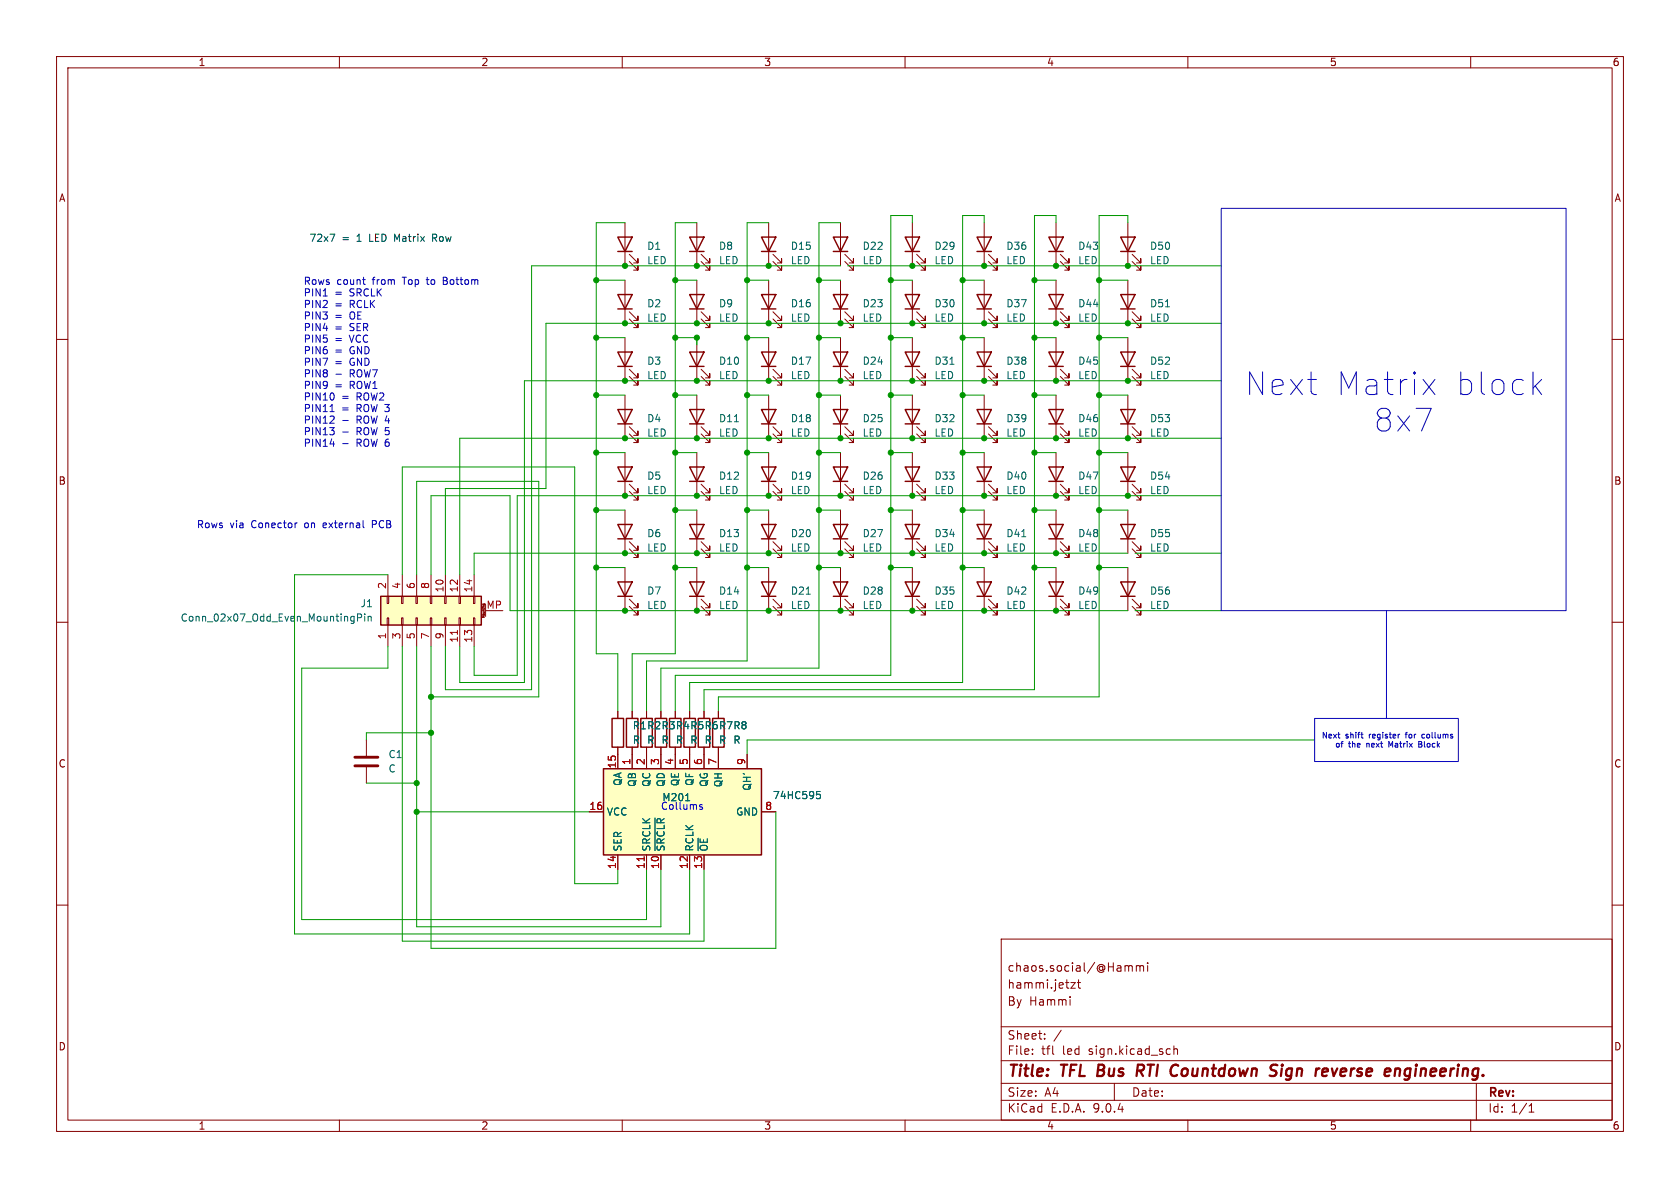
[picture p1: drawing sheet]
<svg xmlns="http://www.w3.org/2000/svg" width="297mm" height="210mm" viewBox="0 0 297 210" stroke-linecap="round" stroke-linejoin="round" font-family="sans-serif">
<g fill="none" stroke="#840000" stroke-width=".18">
<path d="M10 10h277v190h-277zM12 12h273v186h-273zM60 10v2M110 10v2M160 10v2M210 10v2M260 10v2M174 49.5v7.7M174 59.7v7.6M174.8 56.4l1.5 1.5v-.7v.7h-.8M174.8 55.1l1.5 1.5v-.7v.7h-.8M199.4 59.7v7.6"/>
<path d="M10 60h2M174.8 66.5l1.5 1.6v-.8v.8h-.8M174.8 65.3l1.5 1.5v-.8v.8h-.8M200.2 66.5l1.5 1.6v-.8v.8h-.8M200.2 65.3l1.5 1.5v-.8v.8h-.8M285 60h2M123.2 90.2v7.6M124 97l1.5 1.6v-.8v.8h-.8M124 95.8l1.5 1.5v-.8v.8h-.8M135.9 90.2v7.6M136.7 97l1.5 1.6v-.8v.8h-.8M136.7 95.8l1.5 1.5v-.8v.8h-.8"/>
<path d="M10 110h2M110.5 100.3v7.7M111.3 107.2l1.5 1.5v-.7v.7h-.8M111.3 105.9l1.5 1.5v-.7v.7h-.8M123.2 100.3v7.7M124 107.2l1.5 1.5v-.7v.7h-.8M124 105.9l1.5 1.5v-.7v.7h-.8M135.9 100.3v7.7M136.7 107.2l1.5 1.5v-.7v.7h-.8M136.7 105.9l1.5 1.5v-.7v.7h-.8M285 110h2M114.3 125.7v1.3"/>
<path d="M114.3 132.1v1.3M121.9 125.7v1.3M121.9 132.1v1.3M124.5 125.7v1.3M124.5 132.1v1.3M127 125.7v1.3M127 132.1v1.3M10 160h2M177 166h108v32h-108zM189.2 176.2v.1M189.2 176.7v1M189.3 173.7h.8l-.8 1h.8"/>
<path d="M190.5 173.7h.5M190.7 173.2v1.3l.3 .2M199.3 170.7l.2 .2M199.5 170.9v.8M199.5 170.9l.2-.2 .4 .1 .1 .9M200.9 170.8l.4-.1 .2 .2M200.9 170.7v1M201.5 170.9l.2-.2 .4 .1 .1 .9M201.5 170.9v.8M202.9 170.2v.1M202.9 170.7v1M285 160h2"/>
<path d="M60 198v2M110 198v2M160 198v2M177 194.5h108M177 191.5h108M177 187.5h108M177 181.5h108M182.5 186.3v.1M182.5 185.5v.1M184.7 183.6v.1M184.7 182.8v.1M186.2 186.3l.1 .1"/>
<path d="M187.6 182.1l-1.3 2M197 191.5v3M207.5 184.9v1.5M207.5 185.5l.2-.1 .4 .1 .1 .9M210 198v2M260 198v2M261 191.5v6.5M270.3 196.6h.9M270.3 195.5l.4-.4v1.5"/>
</g>
<path d="M194.2 188.2l-.2 2h.7M201.5 189.3l.6 .9M201.9 188.2h-.7l-.3 2M202 189.2l-1 .1M225.6 188.2l.2 .1M226.6 188.9l-.2 1.3M226.7 188.2v.2M226.7 188.2l-.1 .1 .1 .1M226.7 188.2l.1 .1-.1 .1M235.5 188.9l.3 1.3 .6-1.3M248.3 190.8l.2 .1 .4-.1M249.2 188.9a.66 .66 0 0 0-.8 .4v.7l.2 .2h.4" fill="none" stroke="#840000" stroke-width=".4"/>
<g fill="none" stroke="#840000" stroke-width=".25">
<path d="M172.7 52.1h2.6l-1.3 2.5zM172.7 54.6h2.6M172.7 62.2h2.6l-1.3 2.6zM172.7 64.8h2.6M198.1 62.2h2.6l-1.3 2.6zM198.1 64.8h2.6M121.9 92.7h2.6l-1.3 2.6zM121.9 95.3h2.6M134.6 92.7h2.6l-1.3 2.6zM134.6 95.3h2.6M109.2 102.9h2.6l-1.3 2.5zM109.2 105.4h2.6"/>
<path d="M121.9 102.9h2.6l-1.3 2.5zM121.9 105.4h2.6M134.6 102.9h2.6l-1.3 2.5zM134.6 105.4h2.6M113.3 127h2v5.1h-2zM120.9 127h2v5.1h-2zM123.4 127h2.1v5.1h-2.1zM126 127h2v5.1h-2z"/>
</g>
<path d="M142.5 105h.8" fill="none" stroke="#006464" stroke-width=".18"/>
<path d="M106.7 135.9h27.9v15.2h-27.9z" fill="#ffffc2"/>
<g fill="none" stroke="#840000" stroke-width=".25">
<path d="M109.2 52.1h2.6l-1.3 2.5zM109.2 41.9h2.6l-1.3 2.6zM109.2 54.6h2.6M109.2 44.5h2.6M121.9 52.1h2.6l-1.3 2.5zM121.9 41.9h2.6l-1.3 2.6zM121.9 54.6h2.6M121.9 44.5h2.6M134.6 52.1h2.6l-1.3 2.5zM134.6 41.9h2.6l-1.3 2.6zM134.6 54.6h2.6M134.6 44.5h2.6"/>
<path d="M198.1 52.1h2.6l-1.3 2.5zM198.1 41.9h2.6l-1.3 2.6zM198.1 54.6h2.6M198.1 44.5h2.6M109.2 62.2h2.6l-1.3 2.6zM109.2 72.4h2.6l-1.3 2.5zM109.2 74.9h2.6M109.2 64.8h2.6M121.9 62.2h2.6l-1.3 2.6zM121.9 72.4h2.6l-1.3 2.5zM121.9 74.9h2.6M121.9 64.8h2.6"/>
<path d="M134.6 62.2h2.6l-1.3 2.6zM134.6 72.4h2.6l-1.3 2.5zM134.6 74.9h2.6M134.6 64.8h2.6M198.1 72.4h2.6l-1.3 2.5zM198.1 74.9h2.6M109.2 82.6h2.6l-1.3 2.5zM109.2 92.7h2.6l-1.3 2.6zM109.2 95.3h2.6M109.2 85.1h2.6M121.9 82.6h2.6l-1.3 2.5zM121.9 85.1h2.6"/>
<path d="M134.6 82.6h2.6l-1.3 2.5zM134.6 85.1h2.6M147.3 92.7h2.6l-1.3 2.6zM147.3 82.6h2.6l-1.3 2.5zM147.3 95.3h2.6M147.3 85.1h2.6M172.7 92.7h2.6l-1.3 2.6zM172.7 95.3h2.6M147.3 102.9h2.6l-1.3 2.5zM147.3 105.4h2.6M160 102.9h2.6l-1.3 2.5zM160 105.4h2.6"/>
<path d="M106.7 135.9h27.9v15.2h-27.9zM108.2 127h2v5.1h-2zM110.7 127h2.1v5.1h-2.1zM115.8 127h2.1v5.1h-2.1z"/>
</g>
<g fill="none" stroke="#840000" stroke-width=".18">
<path d="M110.5 39.4v7.6M123.2 39.4v7.6M135.9 39.4v7.6M199.4 39.4v7.6M110.5 49.5v7.7M110.5 59.7v7.6M111.3 56.4l1.5 1.5v-.7v.7h-.8M111.3 55.1l1.5 1.5v-.7v.7h-.8M111.3 46.2l1.5 1.6v-.8v.8h-.8M111.3 45l1.5 1.5v-.8v.8h-.8M123.2 49.5v7.7M123.2 59.7v7.6"/>
<path d="M124 56.4l1.5 1.5v-.7v.7h-.8M124 55.1l1.5 1.5v-.7v.7h-.8M124 46.2l1.5 1.6v-.8v.8h-.8M124 45l1.5 1.5v-.8v.8h-.8M135.9 49.5v7.7M135.9 59.7v7.6M136.7 56.4l1.5 1.5v-.7v.7h-.8M136.7 55.1l1.5 1.5v-.7v.7h-.8M136.7 46.2l1.5 1.6v-.8v.8h-.8M136.7 45l1.5 1.5v-.8v.8h-.8M199.4 49.5v7.7M200.2 56.4l1.5 1.5v-.7v.7h-.8"/>
<path d="M200.2 55.1l1.5 1.5v-.7v.7h-.8M200.2 46.2l1.5 1.6v-.8v.8h-.8M200.2 45l1.5 1.5v-.8v.8h-.8M110.5 69.9v7.6M111.3 66.5l1.5 1.6v-.8v.8h-.8M111.3 65.3l1.5 1.5v-.8v.8h-.8M111.3 76.7l1.5 1.5v-.7v.7h-.8M111.3 75.4l1.5 1.6v-.8v.8h-.8M123.2 69.9v7.6M124 66.5l1.5 1.6v-.8v.8h-.8M124 65.3l1.5 1.5v-.8v.8h-.8M124 76.7l1.5 1.5v-.7v.7h-.8"/>
<path d="M124 75.4l1.5 1.6v-.8v.8h-.8M135.9 69.9v7.6M136.7 66.5l1.5 1.6v-.8v.8h-.8M136.7 65.3l1.5 1.5v-.8v.8h-.8M136.7 76.7l1.5 1.5v-.7v.7h-.8M136.7 75.4l1.5 1.6v-.8v.8h-.8M199.4 69.9v7.6M200.2 76.7l1.5 1.5v-.7v.7h-.8M200.2 75.4l1.5 1.6v-.8v.8h-.8M110.5 80v7.6M110.5 90.2v7.6M111.3 86.9l1.5 1.5v-.8v.8h-.8"/>
<path d="M111.3 85.6l1.5 1.5v-.7v.7h-.8M111.3 97l1.5 1.6v-.8v.8h-.8M111.3 95.8l1.5 1.5v-.8v.8h-.8M123.2 80v7.6M124 86.9l1.5 1.5v-.8v.8h-.8M124 85.6l1.5 1.5v-.7v.7h-.8M135.9 80v7.6M136.7 86.9l1.5 1.5v-.8v.8h-.8M136.7 85.6l1.5 1.5v-.7v.7h-.8M148.6 80v7.6M148.6 90.2v7.6M149.4 97l1.5 1.6v-.8v.8h-.8"/>
<path d="M149.4 95.8l1.5 1.5v-.8v.8h-.8M149.4 86.9l1.5 1.5v-.8v.8h-.8M149.4 85.6l1.5 1.5v-.7v.7h-.8M174 90.2v7.6M174.8 97l1.5 1.6v-.8v.8h-.8M174.8 95.8l1.5 1.5v-.8v.8h-.8M148.6 100.3v7.7M149.4 107.2l1.5 1.5v-.7v.7h-.8M149.4 105.9l1.5 1.5v-.7v.7h-.8M161.3 100.3v7.7M162.1 107.2l1.5 1.5v-.7v.7h-.8M162.1 105.9l1.5 1.5v-.7v.7h-.8"/>
<path d="M64.8 130.8v2.8M64.8 135.6v2.8M109.2 125.7v1.3M109.2 132.1v3.8M111.8 125.7v1.3M111.8 132.1v3.8M114.3 133.4v2.5M116.8 125.7v1.3M116.8 132.1v3.8M119.4 133.4v2.5M121.9 133.4v2.5M124.5 133.4v2.5"/>
<path d="M127 133.4v2.5M132.1 133.4v2.5M104.1 143.5h2.6M109.2 151.1v2.6M114.3 151.1v2.6M116.8 151.1v2.6M121.9 151.1v2.6M124.5 151.1v2.6M134.6 143.5h2.6"/>
</g>
<path d="M113.9 151.4v.8" fill="none" stroke="#a90000" stroke-width=".18"/>
<path d="M206 54.2h.8M129.8 74.6h.8M180.6 94.9h.8M144.4 139.9h.6M115.8 144.6v5.8M144.5 140.4h.3l.3 .2-.1 .5-.5 .1" fill="none" stroke="#006464" stroke-width=".18"/>
<path d="M62.7 133.9h4.1M62.7 135.4h4.1" fill="none" stroke="#840000" stroke-width=".51"/>
<path d="M67.3 105.4h17.8v5.1h-17.8z" fill="#ffffc2"/>
<g fill="none" stroke="#840000" stroke-width=".25">
<path d="M147.3 52.1h2.6l-1.3 2.5zM147.3 41.9h2.6l-1.3 2.6zM147.3 54.6h2.6M147.3 44.5h2.6M160 52.1h2.6l-1.3 2.5zM160 41.9h2.6l-1.3 2.6zM160 54.6h2.6M160 44.5h2.6M172.7 41.9h2.6l-1.3 2.6zM172.7 44.5h2.6M185.4 52.1h2.6l-1.3 2.5zM185.4 41.9h2.6l-1.3 2.6z"/>
<path d="M185.4 54.6h2.6M185.4 44.5h2.6M147.3 72.4h2.6l-1.3 2.5zM147.3 62.2h2.6l-1.3 2.6zM147.3 74.9h2.6M147.3 64.8h2.6M160 72.4h2.6l-1.3 2.5zM160 62.2h2.6l-1.3 2.6zM160 74.9h2.6M160 64.8h2.6M172.7 72.4h2.6l-1.3 2.5zM172.7 74.9h2.6"/>
<path d="M185.4 62.2h2.6l-1.3 2.6zM185.4 72.4h2.6l-1.3 2.5zM185.4 74.9h2.6M185.4 64.8h2.6M160 82.6h2.6l-1.3 2.5zM160 92.7h2.6l-1.3 2.6zM160 85.1h2.6M160 95.3h2.6M172.7 82.6h2.6l-1.3 2.5zM172.7 85.1h2.6M185.4 82.6h2.6l-1.3 2.5zM185.4 92.7h2.6l-1.3 2.6z"/>
<path d="M185.4 85.1h2.6M185.4 95.3h2.6M198.1 82.6h2.6l-1.3 2.5zM198.1 92.7h2.6l-1.3 2.6zM198.1 85.1h2.6M198.1 95.3h2.6M67.3 105.4h17.8v5.1h-17.8zM172.7 102.9h2.6l-1.3 2.5zM172.7 105.4h2.6M185.4 102.9h2.6l-1.3 2.5zM185.4 105.4h2.6M198.1 102.9h2.6l-1.3 2.5z"/>
<path d="M198.1 105.4h2.6M118.4 127h2v5.1h-2z"/>
</g>
<g fill="none" stroke="#840000" stroke-width=".18">
<path d="M148.6 39.4v7.6M161.3 39.4v7.6M174 39.4v7.6M186.7 39.4v7.6M148.6 49.5v7.7M148.6 59.7v7.6M149.4 56.4l1.5 1.5v-.7v.7h-.8M149.4 55.1l1.5 1.5v-.7v.7h-.8M149.4 46.2l1.5 1.6v-.8v.8h-.8M149.4 45l1.5 1.5v-.8v.8h-.8M161.3 49.5v7.7M161.3 59.7v7.6"/>
<path d="M162.1 56.4l1.5 1.5v-.7v.7h-.8M162.1 55.1l1.5 1.5v-.7v.7h-.8M162.1 46.2l1.5 1.6v-.8v.8h-.8M162.1 45l1.5 1.5v-.8v.8h-.8M174.8 46.2l1.5 1.6v-.8v.8h-.8M174.8 45l1.5 1.5v-.8v.8h-.8M186.7 49.5v7.7M186.7 59.7v7.6M187.5 56.4l1.5 1.5v-.7v.7h-.8M187.5 55.1l1.5 1.5v-.7v.7h-.8M187.5 46.2l1.5 1.6v-.8v.8h-.8M187.5 45l1.5 1.5v-.8v.8h-.8"/>
<path d="M148.6 69.9v7.6M149.4 76.7l1.5 1.5v-.7v.7h-.8M149.4 75.4l1.5 1.6v-.8v.8h-.8M149.4 66.5l1.5 1.6v-.8v.8h-.8M149.4 65.3l1.5 1.5v-.8v.8h-.8M161.3 69.9v7.6M162.1 76.7l1.5 1.5v-.7v.7h-.8M162.1 75.4l1.5 1.6v-.8v.8h-.8M162.1 66.5l1.5 1.6v-.8v.8h-.8M162.1 65.3l1.5 1.5v-.8v.8h-.8M174 69.9v7.6M174.8 76.7l1.5 1.5v-.7v.7h-.8"/>
<path d="M174.8 75.4l1.5 1.6v-.8v.8h-.8M186.7 69.9v7.6M187.5 66.5l1.5 1.6v-.8v.8h-.8M187.5 65.3l1.5 1.5v-.8v.8h-.8M187.5 76.7l1.5 1.5v-.7v.7h-.8M187.5 75.4l1.5 1.6v-.8v.8h-.8M161.3 80v7.6M161.3 90.2v7.6M162.1 86.9l1.5 1.5v-.8v.8h-.8M162.1 85.6l1.5 1.5v-.7v.7h-.8M162.1 97l1.5 1.6v-.8v.8h-.8M162.1 95.8l1.5 1.5v-.8v.8h-.8"/>
<path d="M174 80v7.6M174.8 86.9l1.5 1.5v-.8v.8h-.8M174.8 85.6l1.5 1.5v-.7v.7h-.8M186.7 80v7.6M186.7 90.2v7.6M187.5 86.9l1.5 1.5v-.8v.8h-.8M187.5 85.6l1.5 1.5v-.7v.7h-.8M187.5 97l1.5 1.6v-.8v.8h-.8M187.5 95.8l1.5 1.5v-.8v.8h-.8M199.4 80v7.6M199.4 90.2v7.6M200.2 86.9l1.5 1.5v-.8v.8h-.8"/>
<path d="M200.2 85.6l1.5 1.5v-.7v.7h-.8M200.2 97l1.5 1.6v-.8v.8h-.8M200.2 95.8l1.5 1.5v-.8v.8h-.8M68.5 109.2h.2v1.3h-.2zM68.5 105.4h.2v1.3h-.2zM68.6 101.6v3.8M68.6 110.5v3.8M71 109.2h.2v1.3h-.2zM71 105.4h.2v1.3h-.2zM71.1 101.6v3.8M71.1 110.5v3.8M73.5 109.2h.3v1.3h-.3z"/>
<path d="M73.5 105.4h.3v1.3h-.3zM73.7 101.6v3.8M73.7 110.5v3.8M76.1 109.2h.2v1.3h-.2zM76.1 105.4h.2v1.3h-.2zM76.2 101.6v3.8M76.2 110.5v3.8M78.6 109.2h.3v1.3h-.3zM78.6 105.4h.3v1.3h-.3zM78.7 101.6v3.8M78.7 110.5v3.8M81.2 109.2h.2v1.3h-.2z"/>
<path d="M81.2 105.4h.2v1.3h-.2zM81.3 101.6v3.8M81.3 110.5v3.8M83.7 109.2h.2v1.3h-.2zM83.7 105.4h.2v1.3h-.2zM83.8 101.6v3.8M83.8 110.5v3.8M85.3 107.7h.3M85.3 107.5h.1M85.3 107.4v.1M85.4 106.8h.3M85.4 106.8l.1 .1"/>
<path d="M85.4 106.8h.1M85.6 108.9h-.3l.2 .1-.2 .1h.3M85.9 106.9v2.1M85.9 108h3M174 100.3v7.7M174.8 107.2l1.5 1.5v-.7v.7h-.8M174.8 105.9l1.5 1.5v-.7v.7h-.8M186.7 100.3v7.7M187.5 107.2l1.5 1.5v-.7v.7h-.8M187.5 105.9l1.5 1.5v-.7v.7h-.8M199.4 100.3v7.7M200.2 107.2l1.5 1.5v-.7v.7h-.8"/>
<path d="M200.2 105.9l1.5 1.5v-.7v.7h-.8M109.2 125.7v1.3M109.2 132.1v3.8M111.8 125.7v1.3M111.8 132.1v3.8M114.3 125.7v1.3M114.3 132.1v3.8M116.8 125.7v1.3M116.8 132.1v3.8M119.4 125.7v1.3M119.4 132.1v3.8M121.9 125.7v1.3"/>
<path d="M121.9 132.1v3.8M124.5 125.7v1.3M124.5 132.1v3.8M127 125.7v1.3M127 132.1v3.8M132.1 133.4v2.5M104.1 143.5h2.6M109.2 151.1v2.6M114.3 151.1v2.6M116.8 151.1v2.6M121.9 151.1v2.6M124.5 151.1v2.6"/>
<path d="M134.6 143.5h2.6"/>
</g>
<path d="M80.9 111.4v.8M113.9 151.4v.8" fill="none" stroke="#a90000" stroke-width=".18"/>
<path d="M167.9 64.4h.8M62.5 109h.1M62.6 109v1l-.1 .2M62.6 109.7l-.1 .1M63.2 109.2l.6-.1 .1-.1v-.3l-.7-.2v1.3M64.5 108.5v.2M64.5 109v.8M65.1 109v.8M65.1 109.1l.2-.1h.3v.8M144.4 139.9h.6M115.8 144.6v5.8M144.5 140.4h.3l.3 .2-.1 .5-.5 .1" fill="none" stroke="#006464" stroke-width=".18"/>
<path d="M58.3 41.4h.9l-.6 1.3M76.5 42.1h.5M77 41.4h-.5v1.3" fill="none" stroke="#0f0f0f" stroke-width=".18"/>
<g fill="none" stroke="#0000c2" stroke-width=".18">
<path d="M215.9 36.8h61v71.2h-61zM57.1 52.3h.8M64.1 49.4h.5M64.3 50.2l.3 .1M78.4 49.6h.4M78.8 49h-.4v1.3h.5M58.3 74.8h.8M58.3 75.6h.8l-.4 .5M58.4 72.8h.7M58.4 78.5h.7M59 69.7v.8M59 73.7v.4"/>
<path d="M59 76.2v.5M59.4 66.2h.9M60.6 74.3h1M60.6 76.4h1M60.6 78.4h1M251.6 67.1l2.1 2.6M253.7 67.1l-2.1 2.6M271.4 68.2l1.1 1.5M272.5 67.1l-1.5 1.5M52.5 92.4l-.2 .1M65.8 92.7h.5M66.3 92h-.5v1.3"/>
<path d="M245.1 108v19M232.4 127h25.4v7.6h-25.4zM240.6 129.8h.4M240.8 130.4l.2 .1M245.9 131.8l-.4-.7v1M247.5 129.8h-.2M248.4 129.8h.4M250.8 131.5h.3M251.1 131.1h-.3v1h.4M251.7 129.8l-.3 .2v.4l.3 .1M123.7 142.5l.5 .3-.2 .3-.3-.1M124.2 142.3l-.3-.1-.2 .2"/>
</g>
<g fill="none" stroke="#009600" stroke-width=".18">
<path d="M110.5 39.4h-5.1v76.2h3.8v10.1M123.2 39.4h-3.8v76.2h-7.6v10.1M135.9 39.4h-3.8v77.4h-17.8v8.9M148.6 39.4h-3.8v78.7h-28v7.6M161.3 39.4v-1.3h-3.8v81.3h-38.1v6.3M174 39.4v-1.3h-3.8v82.6h-48.3v5M186.7 39.4v-1.3h-3.8v83.8h-58.4v3.8M199.4 39.4v-1.3h-5.1v85.1h-67.3v2.5M105.4 59.7h5.1M105.4 49.5h5.1M119.4 59.7h3.8v1.3M119.4 49.5h3.8"/>
<path d="M132.1 59.7h3.8M132.1 49.5h3.8M144.8 59.7h3.8M144.8 49.5h3.8M148.6 47h-54.6v74.9h-15.3v-7.6M149.9 47h66M157.5 59.7h3.8M157.5 49.5h3.8M170.2 59.7h3.8M170.2 49.5h3.8M182.9 59.7h3.8M182.9 49.5h3.8"/>
<path d="M194.3 59.7h5.1M194.3 49.5h5.1M215.9 57.2h-119.4v29.2h-17.8v15.2M105.4 69.9h5.1M119.4 69.9h3.8M132.1 69.9h3.8M144.8 69.9h3.8M157.5 69.9h3.8M170.2 69.9h3.8M182.9 69.9h3.8M194.3 69.9h5.1M215.9 77.5h-134.6v24.1"/>
<path d="M215.9 67.3h-123.2v53.4h-11.4v-6.4M105.4 80h5.1M105.4 90.2h5.1M119.4 80h3.8M119.4 90.2h3.8M132.1 80h3.8M132.1 90.2h3.8M144.8 80h3.8M144.8 90.2h3.8M157.5 80h3.8M157.5 90.2h3.8M170.2 80h3.8"/>
<path d="M170.2 90.2h3.8M182.9 80h3.8M182.9 90.2h3.8M194.3 80h5.1M194.3 90.2h5.1M199.4 97.8h-115.6v3.8M200.7 97.8h15.2M215.9 87.6h-124.5v31.8h-7.6v-5.1M68.6 114.3v3.8h-15.3v44.5h61v-8.9M68.6 101.6h-16.5v63.5h69.8v-11.4M71.1 101.6v-19h30.5v73.6h7.6v-2.5M71.1 114.3v52.1h53.4v-12.7"/>
<path d="M73.7 101.6v-16.5h21.5v38.1h-19M73.7 114.3v49.5h43.1v-10.1M76.2 101.6v-14h14v20.4h109.2M76.2 114.3v53.3h61v-24.1M105.4 100.3h5.1M119.4 100.3h3.8M132.1 100.3h3.8M144.8 100.3h3.8M157.5 100.3h3.8M170.2 100.3h3.8M182.9 100.3h3.8M194.3 100.3h5.1"/>
<path d="M200.7 108h15.2M64.8 138.4h8.9M76.2 129.5h-11.4v1.3M232.4 130.8h-100.3v2.6M73.7 143.5h30.4"/>
</g>
<g fill="#009600" stroke="#009600" stroke-width=".18">
<circle cx="199.4" cy="57.2" r=".46"/>
<circle cx="194.3" cy="90.2" r=".46"/>
<circle cx="199.4" cy="87.6" r=".46"/>
<circle cx="194.3" cy="49.5" r=".46"/>
<circle cx="194.3" cy="59.7" r=".46"/>
<circle cx="123.2" cy="97.8" r=".46"/>
<circle cx="119.4" cy="80" r=".46"/>
<circle cx="110.5" cy="97.8" r=".46"/>
<circle cx="119.4" cy="90.2" r=".46"/>
<circle cx="123.2" cy="87.6" r=".46"/>
<circle cx="135.9" cy="108" r=".46"/>
<circle cx="123.2" cy="108" r=".46"/>
<circle cx="148.6" cy="87.6" r=".46"/>
<circle cx="144.8" cy="90.2" r=".46"/>
<circle cx="132.1" cy="100.3" r=".46"/>
<circle cx="135.9" cy="97.8" r=".46"/>
<circle cx="135.9" cy="87.6" r=".46"/>
<circle cx="132.1" cy="90.2" r=".46"/>
<circle cx="161.3" cy="108" r=".46"/>
<circle cx="157.5" cy="100.3" r=".46"/>
<circle cx="174" cy="108" r=".46"/>
<circle cx="186.7" cy="108" r=".46"/>
<circle cx="174" cy="97.8" r=".46"/>
<circle cx="170.2" cy="100.3" r=".46"/>
<circle cx="161.3" cy="97.8" r=".46"/>
<circle cx="148.6" cy="97.8" r=".46"/>
<circle cx="157.5" cy="90.2" r=".46"/>
<circle cx="161.3" cy="47" r=".46"/>
<circle cx="161.3" cy="57.2" r=".46"/>
<circle cx="157.5" cy="49.5" r=".46"/>
<circle cx="132.1" cy="59.7" r=".46"/>
<circle cx="161.3" cy="67.3" r=".46"/>
<circle cx="157.5" cy="69.9" r=".46"/>
<circle cx="148.6" cy="67.3" r=".46"/>
<circle cx="144.8" cy="69.9" r=".46"/>
<circle cx="144.8" cy="49.5" r=".46"/>
<circle cx="135.9" cy="57.2" r=".46"/>
<circle cx="144.8" cy="59.7" r=".46"/>
<circle cx="148.6" cy="57.2" r=".46"/>
<circle cx="157.5" cy="59.7" r=".46"/>
<circle cx="174" cy="67.3" r=".46"/>
<circle cx="182.9" cy="69.9" r=".46"/>
<circle cx="186.7" cy="57.2" r=".46"/>
<circle cx="182.9" cy="59.7" r=".46"/>
<circle cx="174" cy="47" r=".46"/>
<circle cx="174" cy="57.2" r=".46"/>
<circle cx="186.7" cy="47" r=".46"/>
<circle cx="182.9" cy="49.5" r=".46"/>
<circle cx="170.2" cy="59.7" r=".46"/>
<circle cx="170.2" cy="69.9" r=".46"/>
<circle cx="170.2" cy="49.5" r=".46"/>
<circle cx="148.6" cy="77.5" r=".46"/>
<circle cx="144.8" cy="80" r=".46"/>
<circle cx="161.3" cy="87.6" r=".46"/>
<circle cx="161.3" cy="77.5" r=".46"/>
<circle cx="157.5" cy="80" r=".46"/>
<circle cx="144.8" cy="100.3" r=".46"/>
<circle cx="148.6" cy="108" r=".46"/>
<circle cx="199.4" cy="77.5" r=".46"/>
<circle cx="194.3" cy="80" r=".46"/>
<circle cx="186.7" cy="97.8" r=".46"/>
<circle cx="194.3" cy="69.9" r=".46"/>
<circle cx="186.7" cy="67.3" r=".46"/>
<circle cx="199.4" cy="67.3" r=".46"/>
<circle cx="199.4" cy="47" r=".46"/>
<circle cx="194.3" cy="100.3" r=".46"/>
<circle cx="182.9" cy="100.3" r=".46"/>
<circle cx="174" cy="87.6" r=".46"/>
<circle cx="182.9" cy="90.2" r=".46"/>
<circle cx="182.9" cy="80" r=".46"/>
<circle cx="186.7" cy="87.6" r=".46"/>
<circle cx="174" cy="77.5" r=".46"/>
<circle cx="170.2" cy="80" r=".46"/>
<circle cx="170.2" cy="90.2" r=".46"/>
<circle cx="186.7" cy="77.5" r=".46"/>
<circle cx="105.4" cy="90.2" r=".46"/>
<circle cx="76.2" cy="123.2" r=".46"/>
<circle cx="76.2" cy="129.5" r=".46"/>
<circle cx="73.7" cy="138.4" r=".46"/>
<circle cx="73.7" cy="143.5" r=".46"/>
<circle cx="132.1" cy="69.9" r=".46"/>
<circle cx="123.2" cy="77.5" r=".46"/>
<circle cx="135.9" cy="67.3" r=".46"/>
<circle cx="123.2" cy="67.3" r=".46"/>
<circle cx="119.4" cy="69.9" r=".46"/>
<circle cx="135.9" cy="77.5" r=".46"/>
<circle cx="132.1" cy="80" r=".46"/>
<circle cx="105.4" cy="100.3" r=".46"/>
<circle cx="119.4" cy="100.3" r=".46"/>
<circle cx="123.2" cy="57.2" r=".46"/>
<circle cx="119.4" cy="59.7" r=".46"/>
<circle cx="123.2" cy="59.7" r=".46"/>
<circle cx="123.2" cy="47" r=".46"/>
<circle cx="110.5" cy="67.3" r=".46"/>
<circle cx="105.4" cy="69.9" r=".46"/>
<circle cx="110.5" cy="57.2" r=".46"/>
<circle cx="105.4" cy="59.7" r=".46"/>
<circle cx="110.5" cy="87.6" r=".46"/>
<circle cx="105.4" cy="80" r=".46"/>
<circle cx="105.4" cy="49.5" r=".46"/>
<circle cx="110.5" cy="77.5" r=".46"/>
<circle cx="110.5" cy="47" r=".46"/>
<circle cx="119.4" cy="49.5" r=".46"/>
<circle cx="132.1" cy="49.5" r=".46"/>
<circle cx="135.9" cy="47" r=".46"/>
<circle cx="110.5" cy="108" r=".46"/>
</g>
<g font-size="5.6" fill="#0000c2">
<text x="220.1" y="70.1">Next</text>
<text x="236" y="70.1">Matrix</text>
<text x="256.8" y="70.1">block</text>
<text x="242.9" y="76.6">8x7</text>
</g>
<g font-size="2.8" fill="#840000">
<text x="178" y="190.9">Title:</text>
<text x="187.7" y="190.9">TFL</text>
<text x="194.8" y="190.9">Bus</text>
<text x="202.6" y="190.9">RTI</text>
<text x="209.4" y="190.9">Countdown</text>
<text x="227.8" y="190.9">Sign</text>
<text x="236.6" y="190.9">reverse</text>
<text x="249.7" y="190.9">engineering.</text>
</g>
<g font-size="2.1" fill="#840000">
<text x="178" y="172">chaos.social/@Hammi</text>
<text x="178" y="178">By</text>
<text x="178" y="175">hammi.jetzt</text>
<text x="181.9" y="178">Hammi</text>
<text x="178" y="184">Sheet:</text>
<text x="178" y="186.7">File:</text>
<text x="184.1" y="186.7">tfl</text>
<text x="187.9" y="186.7">led</text>
<text x="192.6" y="186.7">sign.kicad_sch</text>
<text x="178" y="196.9">KiCad</text>
<text x="178" y="194.1">Size:</text>
<text x="184.7" y="194.1">A4</text>
<text x="185.7" y="196.9">E.D.A.</text>
<text x="193.3" y="196.9">9.0.4</text>
<text x="200" y="194.1">Date:</text>
<text x="263" y="194.3">Rev:</text>
<text x="263" y="196.9">Id:</text>
<text x="267.1" y="196.9">1/1</text>
</g>
<g font-size="1.8" fill="#840000">
<text x="35" y="11.9">1</text>
<text x="85" y="11.9">2</text>
<text x="135" y="11.9">3</text>
<text x="185" y="11.9">4</text>
<text x="235" y="11.9">5</text>
<text x="285" y="11.9">6</text>
<text x="10.3" y="35.9">A</text>
<text x="285.3" y="35.9">A</text>
<text x="10.3" y="85.9">B</text>
<text x="285.3" y="85.9">B</text>
<text x="10.3" y="135.9">C</text>
<text x="285.3" y="135.9">C</text>
<text x="10.3" y="185.9">D</text>
<text x="285.3" y="185.9">D</text>
<text x="35" y="199.9">1</text>
<text x="85" y="199.9">2</text>
<text x="135" y="199.9">3</text>
<text x="185" y="199.9">4</text>
<text x="235" y="199.9">5</text>
<text x="285" y="199.9">6</text>
</g>
<g font-size="1.8" fill="#0f0f0f">
<text x="54.6" y="42.8">72x7</text>
<text x="60.4" y="42.8">=</text>
<text x="63.2" y="42.8">1</text>
<text x="65.6" y="42.8">LED Matrix</text>
<text x="77.1" y="42.8">Row</text>
</g>
<g font-size="1.8" fill="#006464">
<text x="114.3" y="44.4">D1</text>
<text x="114.3" y="46.9">LED</text>
<text x="127" y="44.4">D8</text>
<text x="127" y="46.9">LED</text>
<text x="139.7" y="46.9">LED</text>
<text x="139.7" y="44.4">D15</text>
<text x="152.4" y="46.9">LED</text>
<text x="152.4" y="44.4">D22</text>
<text x="165.1" y="46.9">LED</text>
<text x="165.1" y="44.4">D29</text>
<text x="177.8" y="46.9">LED</text>
<text x="177.8" y="44.4">D36</text>
<text x="190.5" y="46.9">LED</text>
<text x="190.5" y="44.4">D43</text>
<text x="203.2" y="46.9">LED</text>
<text x="203.2" y="44.4">D50</text>
<text x="114.3" y="54.5">D2</text>
<text x="114.3" y="57.1">LED</text>
<text x="127" y="54.5">D9</text>
<text x="127" y="57.1">LED</text>
<text x="139.7" y="57.1">LED</text>
<text x="139.7" y="54.5">D16</text>
<text x="152.4" y="57.1">LED</text>
<text x="152.4" y="54.5">D23</text>
<text x="165.1" y="57.1">LED</text>
<text x="165.1" y="54.5">D30</text>
<text x="177.8" y="57.1">LED</text>
<text x="177.8" y="54.5">D37</text>
<text x="190.5" y="57.1">LED</text>
<text x="190.5" y="54.5">D44</text>
<text x="203.2" y="57.1">LED</text>
<text x="203.2" y="54.5">D51</text>
<text x="114.3" y="64.7">D3</text>
<text x="127" y="64.7">D10</text>
<text x="139.7" y="64.7">D17</text>
<text x="152.4" y="64.7">D24</text>
<text x="165.1" y="64.7">D31</text>
<text x="177.8" y="64.7">D38</text>
<text x="190.5" y="64.7">D45</text>
<text x="203.2" y="64.7">D52</text>
<text x="114.3" y="67.2">LED</text>
<text x="127" y="67.2">LED</text>
<text x="139.7" y="67.2">LED</text>
<text x="152.4" y="67.2">LED</text>
<text x="165.1" y="67.2">LED</text>
<text x="177.8" y="67.2">LED</text>
<text x="190.5" y="67.2">LED</text>
<text x="203.2" y="67.2">LED</text>
<text x="114.3" y="74.8">D4</text>
<text x="114.3" y="77.4">LED</text>
<text x="127" y="77.4">LED</text>
<text x="127" y="74.8">D11</text>
<text x="139.7" y="77.4">LED</text>
<text x="139.7" y="74.8">D18</text>
<text x="152.4" y="77.4">LED</text>
<text x="152.4" y="74.8">D25</text>
<text x="165.1" y="77.4">LED</text>
<text x="165.1" y="74.8">D32</text>
<text x="177.8" y="77.4">LED</text>
<text x="177.8" y="74.8">D39</text>
<text x="190.5" y="77.4">LED</text>
<text x="190.5" y="74.8">D46</text>
<text x="203.2" y="77.4">LED</text>
<text x="203.2" y="74.8">D53</text>
<text x="114.3" y="85">D5</text>
<text x="114.3" y="87.5">LED</text>
<text x="127" y="87.5">LED</text>
<text x="127" y="85">D12</text>
<text x="139.7" y="87.5">LED</text>
<text x="139.7" y="85">D19</text>
<text x="152.4" y="87.5">LED</text>
<text x="152.4" y="85">D26</text>
<text x="165.1" y="87.5">LED</text>
<text x="165.1" y="85">D33</text>
<text x="177.8" y="87.5">LED</text>
<text x="177.8" y="85">D40</text>
<text x="190.5" y="87.5">LED</text>
<text x="190.5" y="85">D47</text>
<text x="203.2" y="87.5">LED</text>
<text x="203.2" y="85">D54</text>
<text x="114.3" y="95.2">D6</text>
<text x="127" y="95.2">D13</text>
<text x="139.7" y="95.2">D20</text>
<text x="152.4" y="95.2">D27</text>
<text x="165.1" y="95.2">D34</text>
<text x="177.8" y="95.2">D41</text>
<text x="190.5" y="95.2">D48</text>
<text x="203.2" y="95.2">D55</text>
<text x="114.3" y="97.7">LED</text>
<text x="127" y="97.7">LED</text>
<text x="139.7" y="97.7">LED</text>
<text x="152.4" y="97.7">LED</text>
<text x="165.1" y="97.7">LED</text>
<text x="177.8" y="97.7">LED</text>
<text x="190.5" y="97.7">LED</text>
<text x="203.2" y="97.7">LED</text>
<text x="63.6" y="107.5">J1</text>
<text x="114.3" y="105.3">D7</text>
<text x="114.3" y="107.9">LED</text>
<text x="127" y="107.9">LED</text>
<text x="127" y="105.3">D14</text>
<text x="139.7" y="107.9">LED</text>
<text x="139.7" y="105.3">D21</text>
<text x="152.4" y="107.9">LED</text>
<text x="152.4" y="105.3">D28</text>
<text x="165.1" y="107.9">LED</text>
<text x="165.1" y="105.3">D35</text>
<text x="177.8" y="107.9">LED</text>
<text x="177.8" y="105.3">D42</text>
<text x="190.5" y="107.9">LED</text>
<text x="190.5" y="105.3">D49</text>
<text x="203.2" y="107.9">LED</text>
<text x="203.2" y="105.3">D56</text>
<text x="31.8" y="110.1">Conn_02x07_Odd_Even_MountingPin</text>
<text x="111.8" y="129.1">R1R2R3R4R5R6R7R8</text>
<text x="111.8" y="131.7">R</text>
<text x="114.3" y="131.7">R</text>
<text x="116.8" y="131.7">R</text>
<text x="119.4" y="131.7">R</text>
<text x="121.9" y="131.7">R</text>
<text x="124.5" y="131.7">R</text>
<text x="127" y="131.7">R</text>
<text x="129.5" y="131.7">R</text>
<text x="68.6" y="134.2">C1</text>
<text x="68.6" y="136.8">C</text>
<text x="110.1" y="139" transform="rotate(-90 110.1 139)">QA</text>
<text x="112.6" y="139.2" transform="rotate(-90 112.6 139.2)">QB</text>
<text x="115.2" y="139.2" transform="rotate(-90 115.2 139.2)">QC</text>
<text x="116.7" y="143.4">Collums</text>
<text x="117" y="141.8">M201</text>
<text x="117.7" y="139.2" transform="rotate(-90 117.7 139.2)">QD</text>
<text x="120.2" y="139.1" transform="rotate(-90 120.2 139.1)">QE</text>
<text x="122.8" y="139" transform="rotate(-90 122.8 139)">QF</text>
<text x="125.3" y="139.2" transform="rotate(-90 125.3 139.2)">QG</text>
<text x="127.9" y="139.3" transform="rotate(-90 127.9 139.3)">QH</text>
<text x="132.9" y="139.9" transform="rotate(-90 132.9 139.9)">QH'</text>
<text x="136.5" y="141.5">74HC595</text>
<text x="107.2" y="144.4">VCC</text>
<text x="130" y="144.4">GND</text>
<text x="110.1" y="150.6" transform="rotate(-90 110.1 150.6)">SER</text>
<text x="115.2" y="150.6" transform="rotate(-90 115.2 150.6)">SRCLK</text>
<text x="117.7" y="150.6" transform="rotate(-90 117.7 150.6)">~{SRCLR}</text>
<text x="122.8" y="150.6" transform="rotate(-90 122.8 150.6)">RCLK</text>
<text x="125.3" y="150.6" transform="rotate(-90 125.3 150.6)">~{OE}</text>
</g>
<g font-size="1.8" fill="#0000c2">
<text x="53.6" y="50.6">Rows</text>
<text x="53.6" y="52.6">PIN1</text>
<text x="59.2" y="52.6">=</text>
<text x="59.5" y="50.6">count</text>
<text x="61.9" y="52.6">SRCLK</text>
<text x="66" y="50.6">from</text>
<text x="71.5" y="50.6">Top</text>
<text x="75.9" y="50.6">to</text>
<text x="79" y="50.6">Bottom</text>
<text x="53.6" y="54.7">PIN2</text>
<text x="53.6" y="56.7">PIN3</text>
<text x="53.6" y="58.7">PIN4</text>
<text x="59.2" y="54.7">=</text>
<text x="59.2" y="56.7">=</text>
<text x="59.2" y="58.7">=</text>
<text x="61.9" y="54.7">RCLK</text>
<text x="61.9" y="56.7">OE</text>
<text x="61.9" y="58.7">SER</text>
<text x="53.6" y="60.8">PIN5</text>
<text x="53.6" y="62.8">PIN6</text>
<text x="53.6" y="64.9">PIN7</text>
<text x="59.2" y="60.8">=</text>
<text x="59.2" y="62.8">=</text>
<text x="59.2" y="64.9">=</text>
<text x="61.9" y="60.8">VCC</text>
<text x="61.9" y="62.8">GND</text>
<text x="61.9" y="64.9">GND</text>
<text x="53.6" y="66.9">PIN8</text>
<text x="53.6" y="69">PIN9</text>
<text x="53.6" y="71">PIN10</text>
<text x="59.2" y="69">=</text>
<text x="60.4" y="71">=</text>
<text x="61.9" y="66.9">ROW7</text>
<text x="61.9" y="69">ROW1</text>
<text x="63.1" y="71">ROW2</text>
<text x="53.6" y="73.1">PIN11</text>
<text x="53.6" y="75.1">PIN12</text>
<text x="53.6" y="77.1">PIN13</text>
<text x="60.4" y="73.1">=</text>
<text x="63.1" y="73.1">ROW 3</text>
<text x="63.1" y="75.1">ROW 4</text>
<text x="63.1" y="77.1">ROW 5</text>
<text x="53.6" y="79.2">PIN14</text>
<text x="63.1" y="79.2">ROW 6</text>
<text x="34.7" y="93.6">Rows</text>
<text x="40.7" y="93.6">via</text>
<text x="44.5" y="93.6">Conector</text>
<text x="54.1" y="93.6">on</text>
<text x="57.6" y="93.6">external</text>
<text x="66.4" y="93.6">PCB</text>
</g>
<g font-size="1.8" fill="#a90000">
<text x="68.3" y="104.2" transform="rotate(-90 68.3 104.2)">2</text>
<text x="70.9" y="104.2" transform="rotate(-90 70.9 104.2)">4</text>
<text x="73.4" y="104.2" transform="rotate(-90 73.4 104.2)">6</text>
<text x="75.9" y="104.2" transform="rotate(-90 75.9 104.2)">8</text>
<text x="78.5" y="104.8" transform="rotate(-90 78.5 104.8)">10</text>
<text x="81" y="104.8" transform="rotate(-90 81 104.8)">12</text>
<text x="83.6" y="104.8" transform="rotate(-90 83.6 104.8)">14</text>
<text x="85.9" y="107.7">MP</text>
<text x="68.3" y="113.1" transform="rotate(-90 68.3 113.1)">1</text>
<text x="70.9" y="113.1" transform="rotate(-90 70.9 113.1)">3</text>
<text x="73.4" y="113.1" transform="rotate(-90 73.4 113.1)">5</text>
<text x="75.9" y="113.1" transform="rotate(-90 75.9 113.1)">7</text>
<text x="78.5" y="113.1" transform="rotate(-90 78.5 113.1)">9</text>
<text x="81" y="113.7" transform="rotate(-90 81 113.7)">11</text>
<text x="83.6" y="113.7" transform="rotate(-90 83.6 113.7)">13</text>
<text x="109" y="135.9" transform="rotate(-90 109 135.9)">15</text>
<text x="111.5" y="135.3" transform="rotate(-90 111.5 135.3)">1</text>
<text x="114" y="135.3" transform="rotate(-90 114 135.3)">2</text>
<text x="116.6" y="135.3" transform="rotate(-90 116.6 135.3)">3</text>
<text x="119.1" y="135.3" transform="rotate(-90 119.1 135.3)">4</text>
<text x="121.7" y="135.3" transform="rotate(-90 121.7 135.3)">5</text>
<text x="124.2" y="135.3" transform="rotate(-90 124.2 135.3)">6</text>
<text x="126.7" y="135.3" transform="rotate(-90 126.7 135.3)">7</text>
<text x="131.8" y="135.3" transform="rotate(-90 131.8 135.3)">9</text>
<text x="104.1" y="143.3">16</text>
<text x="135.2" y="143.3">8</text>
<text x="109" y="153.7" transform="rotate(-90 109 153.7)">14</text>
<text x="114" y="153.7" transform="rotate(-90 114 153.7)">11</text>
<text x="116.6" y="153.7" transform="rotate(-90 116.6 153.7)">10</text>
<text x="121.7" y="153.7" transform="rotate(-90 121.7 153.7)">12</text>
<text x="124.2" y="153.7" transform="rotate(-90 124.2 153.7)">13</text>
</g>
<g font-size="1.4" fill="#0000c2">
<text x="233.6" y="130.7">Next</text>
<text x="237.9" y="130.7">shift</text>
<text x="242.2" y="130.7">register</text>
<text x="249" y="130.7">for</text>
<text x="252.1" y="130.7">collums</text>
<text x="235.9" y="132.3">of</text>
<text x="238.4" y="132.3">the</text>
<text x="241.8" y="132.3">next</text>
<text x="245.9" y="132.3">Matrix</text>
<text x="251.5" y="132.3">Block</text>
</g>
<text font-size=".5" fill="#840000" x="85.9" y="109.4" transform="rotate(-90 85.9 109.4)">Mounting</text>
</svg>
